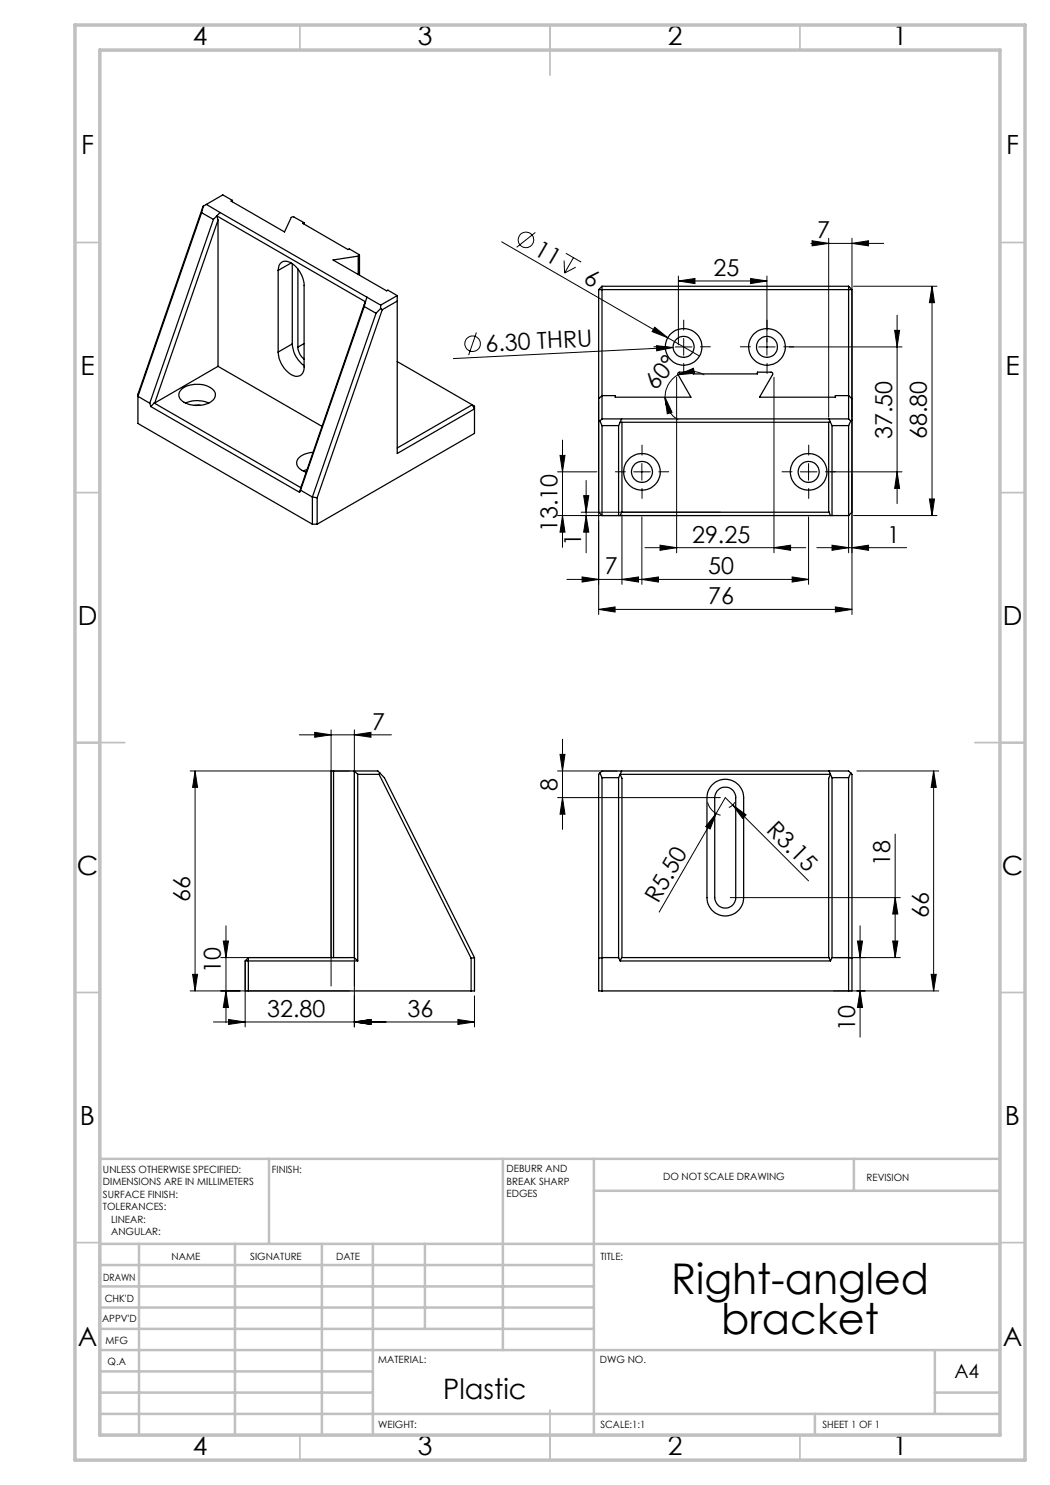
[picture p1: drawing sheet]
<svg xmlns="http://www.w3.org/2000/svg" width="210mm" height="297mm" viewBox="0 0 210 297" stroke-linecap="round" stroke-linejoin="round" font-family="sans-serif">
<g fill="none" stroke="#000" stroke-width=".2">
<path d="M100.3 48.4l39.6 22.8M107.1 46.5l-3.8 3M112.8 52.1l.1 2.5M113.2 50.7l3 1.7M114.7 51.5l-1.8 3.1M115.1 53.4l-2.2 1.2M135.7 56.2l3.3-.5v1zM135.7 55.2v13.8M135.7 56.2h17.7M150.1 55.7l3.3 .5-3.3 .5zM153.4 55.2v15.8M162.2 48.7h14.5"/>
<path d="M162.4 48.2l3.3 .5-3.3 .5zM165.7 47.7v35.7M170.4 48.7l3.3-.5v1zM170.4 47.7v75.2M170.7 57.3h16.7M186.4 57.3l.5 3.2h-1zM186.4 57.3v45.8M95.3 66.5l-1.6 4.5M131 65.4l2.6 2.2-3.2-1.3zM131.3 69.1l3.3 .4-3.3 .7zM133 79.4l1.4 3.1-.9 .3zM133 79.4a5.2 5.2 0 0 0 2.7 4.6"/>
<path d="M134.6 69.5l-43.9 2.2M135 69.4h3.4M135.3 75.5v35.1M135.6 75l3.1-1.3 .2 .9zM135.6 75a5.2 5.2 0 0 0-2.6 4.4M135.6 75a5.1 5.1 0 0 1 5.3 0M136.7 67.7v3.3M151.7 69.4h3.3M154.8 75.5v35.1M157.8 69.4h22.6M178.9 66.1h1l-.5 3.3zM179.4 63v37.7"/>
<path d="M111.5 94.4h7.9M112 91.1h1l-.5 3.3zM112.5 88v21.5M116.7 99.1h1.1l-.6 3.3zM117.2 96.1v14.5M119.7 80.1v42.8M126.7 94.4h3.4M128.4 92.7v3.4M160.1 94.4h3.3M161.7 92.7v3.4M166.1 94.4h14.3M169.7 94.8v15.8"/>
<path d="M179.4 94.4l.5 3.3h-1zM185.9 99.8h1l-.5 3.3zM111.5 103.1h32.6M112.5 103.1l.5 3.3h-1zM116.2 102.4h27.9M116.4 115.4l3.3 .5-3.3 .5zM117.2 103.1l.6 3.3h-1.1zM124.4 115.9l3.3-.5v1zM124.4 102.9v14M128.4 115.9l3.3-.5v1zM128.4 103.4v13.5M129 109.5h32.1"/>
<path d="M132 109l3.3 .5-3.3 .6zM154.8 109.5l3.3-.5v1.1zM158.4 115.4l3.3 .5-3.3 .5zM161.7 103.4v13.5M161.7 115.9h-48.3M163.4 109.5h17.9M166.4 109l3.3 .5-3.3 .6zM170.4 109.5l3.3-.5v1.1zM170.7 103.1h16.7M119.7 121.9l3.3-.5v1zM119.7 121.9h50.7M167.1 121.4l3.3 .5-3.3 .5z"/>
<path d="M38 154.2h31.9M39 154.2l.5 3.3h-1zM39 154.2v44M59.9 147h18.4M62.9 146.5l3.3 .5-3.3 .5zM66.2 146v51.2M70.9 147l3.3-.5v1zM70.9 146v59.4M111.5 154.2h11.9M111.5 159.5h32.6M112 150.9h1l-.5 3.3zM112.5 159.5l.5 3.3h-1z"/>
<path d="M112.5 147.8v18.1M171.4 154.2h16.3M186.7 154.2l.6 3.3h-1.1zM186.7 154.2v44M141.5 160.5a3.6 3.6 0 0 0 2.6 2.6M143.2 162.7l-1.2 3.1-.9-.5zM146 179.5h34.1M146.5 161l2.7 2-.7 .7zM147 160.4l-.5 .7-.7 .4M161.7 176.2l-16.6-16.7-13.3 22.9M179 179.5l.6 3.3h-1.1zM179 166.8v24.7"/>
<path d="M38 198.2h31.9M38.5 194.9h1l-.5 3.3zM44.2 191.5h25.7M44.7 188.2h1l-.5 3.3zM45.2 198.2l.5 3.3h-1zM45.2 185.2v19.3M49 192.5v12.9M94.9 199.2v6.2M166.7 198.2h21M166.7 191.5h13.4M171.5 188.2h1l-.5 3.3zM172 198.2l.5 3.3h-1z"/>
<path d="M172 185.2v22.2M178.5 188.2h1.1l-.6 3.3zM186.2 194.9h1.1l-.6 3.3zM42.7 204.4h52.2M45.7 203.9l3.3 .5-3.3 .5zM70.9 204.4l3.3-.5v1zM91.6 203.9l3.3 .5-3.3 .5z"/>
<circle cx="105.2" cy="48" r="1.56"/>
<circle cx="94.5" cy="68.7" r="1.55"/>
</g>
<g fill="none" stroke="#000" stroke-width=".2" stroke-dasharray="15.2 1.3 1.3 1.3">
<path d="M133.4 69.4h-2.6M136.7 66v-2M136.7 72.7v2M140.1 69.4h2M150.1 69.4h-2M153.4 66v-2M153.4 72.7v2M156.7 69.4h2M125.1 94.4h-2M128.4 91v-2M128.4 97.7v2M131.7 94.4h2"/>
<path d="M158.4 94.4h-2M161.7 91v-2M161.7 97.7v2M165.1 94.4h2"/>
</g>
<g fill="none" stroke="#c0c0c0" stroke-width=".35">
<path d="M60 5v5M110 5v10M160 5v5M15 48.5h5M200 48.5h5M15 98.5h5M200 98.5h5M15 148.5h10M195 148.5h10M15 198.5h5M200 198.5h5M15 248.5h5"/>
<path d="M200 248.5h5M60 287v5M110 282v10M160 287v5"/>
</g>
<g fill="none" stroke="#c0c0c0" stroke-width=".5">
<path d="M53.8 231.8v17M100.6 231.8v38.2M118.8 231.8v55.2M118.8 238.2h81.2M170.8 231.8v6.4M200 231.8h-180v55.2M20 248.8h180M20 257.3h98.8M20 253h98.8M27.8 248.8v38.2M47 248.8v38.2M64.4 248.8v38.2"/>
<path d="M74.6 248.8v38.2M85 248.8v17M20 265.8h98.8M20 261.5h98.8M20 278.5h54.6M20 274.3h54.6M20 270h180M187 278.5h13M187 270v12.8M20 282.8h180M163 282.8v4.2"/>
</g>
<path d="M15 5h190v287h-190zM20 10h180v277h-180z" fill="none" stroke="#c0c0c0" stroke-width=".7"/>
<g fill="#000">
<path d="M131 65.4l2.6 2.2-3.2-1.3zM131.3 69.1l3.3 .4-3.3 .7zM143.2 162.7l-1.2 3.1-.9-.5zM146.5 161l2.7 2-.7 .7z"/>
<path d="M162.4 48.2l3.3 .5-3.3 .5zM170.4 48.7l3.3-.5v1z"/>
<path d="M135.6 75l3.1-1.3 .2 .9zM133 79.4l1.4 3.1-.9 .3z"/>
<path d="M124.4 115.9l3.3-.5v1zM116.4 115.4l3.3 .5-3.3 .5z"/>
<path d="M128.4 115.9l3.3-.5v1zM158.4 115.4l3.3 .5-3.3 .5z"/>
<path d="M166.4 109l3.3 .5-3.3 .6zM170.4 109.5l3.3-.5v1.1z"/>
<path d="M119.7 121.9l3.3-.5v1zM167.1 121.4l3.3 .5-3.3 .5zM132 109l3.3 .5-3.3 .6zM154.8 109.5l3.3-.5v1.1zM135.7 56.2l3.3-.5v1zM150.1 55.7l3.3 .5-3.3 .5z"/>
<path d="M62.9 146.5l3.3 .5-3.3 .5zM70.9 147l3.3-.5v1z"/>
<path d="M179 179.5l.6 3.3h-1.1zM178.5 188.2h1.1l-.6 3.3zM112 91.1h1l-.5 3.3zM112.5 103.1l.5 3.3h-1zM178.9 66.1h1l-.5 3.3zM179.4 94.4l.5 3.3h-1zM116.7 99.1h1.1l-.6 3.3zM117.2 103.1l.6 3.3h-1.1zM186.4 57.3l.5 3.2h-1zM185.9 99.8h1l-.5 3.3z"/>
<path d="M186.2 194.9h1.1l-.6 3.3zM186.7 154.2l.6 3.3h-1.1zM172 198.2l.5 3.3h-1zM171.5 188.2h1l-.5 3.3zM112.5 159.5l.5 3.3h-1zM112 150.9h1l-.5 3.3zM45.2 198.2l.5 3.3h-1zM44.7 188.2h1l-.5 3.3zM38.5 194.9h1l-.5 3.3zM39 154.2l.5 3.3h-1z"/>
<path d="M91.6 203.9l3.3 .5-3.3 .5zM70.9 204.4l3.3-.5v1zM70.9 204.4l3.3-.5v1zM45.7 203.9l3.3 .5-3.3 .5z"/>
</g>
<g fill="none" stroke="#000" stroke-width=".25">
<path d="M40.3 42.5l-12.7 36.8 2.4 1.3M40.3 42.5l2.4 1.4M40.7 41.2l-13.1 37.6v5.9l34.9 20.1M40.7 41.2l-.4 1.3M41.3 40.9l2.7 1.6M41.3 40.9l-.6 .3M42.7 43.9l-12.7 36.7M43.4 43.2l29.7 17.2M43.4 43.2l.2 .8M43.4 43.2l-.7 .7M43.6 44v29.3M43.6 44l-12.7 36.6"/>
<path d="M44 42.5l32.1 18.5M44 42.5l-.6 .7M46.5 40.1l-.3 .1 10.7 6.2 1.3-2.9 .3-.1 2.3 1.1M46.5 40.1l-1.9-1.1-3.3 1.9M46.5 40.1v.3M55.6 54.1a1.61 1.61 0 0 1 .9-1.7 1.61 1.61 0 0 1 1.9 .3 5.8 5.8 0 0 1 2.4 4.4v16.3a1.61 1.61 0 0 1-.8 1.7 1.61 1.61 0 0 1-1.9-.3 5.8 5.8 0 0 1-2.5-4.4M55.6 54.1v16.3M58.2 52.6l-2.6 1.5M58.5 52.7v16.1M59.6 53.8v15.6M60.8 44.5l-.3 .2 9.1 5.2 .3-.1 2 1.1v.2l-.3 .1M60.8 44.5v.3"/>
<path d="M71.6 51.2l-5 .8 10.7 6.2 .3-.2 1.8 1.1M71.6 51.2v3.7M71.9 51v4M73.4 59.4l-.3 1M79.4 59.1v31.6l15.5-8.9-.5-.8M79.4 59.1l-3.3 1.9M119.7 57.9v44.5l.7 .7M119.7 57.9h50.7M120.4 57.3v26.5M120.4 57.3l-.7 .6M120.4 57.3h49.3M169.7 57.3v26.5"/>
<path d="M169.7 57.3l.7 .6M170.4 57.9v44.5l-.7 .7M36.3 77.8a5.1 5.1 0 0 1 6.6 .4 1.64 1.64 0 0 1-1.1 2.4 5.3 5.3 0 0 1-5.7-.8 1.43 1.43 0 0 1 .2-2zM43.6 73.3l20.8 12M43.6 73.3l-12.7 7.3M58.5 68.8a5.7 5.7 0 0 0 2.3 4.3M58.5 68.8l-2.9 1.6M59.6 69.4a3.5 3.5 0 0 0 1.2 2.5M60.8 68.7l-1.2 .7M72.8 61.3l-12.7 36.7M72.8 61.3l2.4 1.3M73.1 60.4l-12.9 37.1"/>
<path d="M73.1 60.4l-.3 .9M75.2 62.6l-12.7 36.8M76.1 61.7l-.9 .9M76.1 61.7l.3 .2M76.1 61v.7M76.4 61.9l-13 37.7M79.4 60.2l-3 1.7M79.4 72.3l15 8.7M119.7 79.8l.7-.7h2.6v.3h15.2l-2.6-4.5a.34 .34 0 0 1 .3-.5h2.7v.4h12.9v-.4h2.7a.34 .34 0 0 1 .3 .5l-2.6 4.5h15.2v-.3h2.6l.7 .7M30 80.6l.2 .7M30.2 81.3l29.7 17.2M30.8 80.6l-.6 .7"/>
<path d="M30.8 80.6l29.4 16.9M30.8 80.6h.1M37.1 80.6a5.8 5.8 0 0 1 4.7 0M38.9 81.1h1.1M60.1 98l2.4 1.4M60.1 98l-.2 .5M60.2 97.5l-.3 1M61.4 93.9l-.7 .3M62.5 99.4l.9 .2M62.5 99.4v5.4M62.6 90.5a3.2 3.2 0 0 0-3.3 1.9 2.18 2.18 0 0 0 1.9 2M63.4 99.6v5.2"/>
<path d="M94.4 81l.5 .2v5.5l-31.5 18.1M94.4 81l-15 8.6M119.7 84l.3 .2M120 84.2l.4 .9M120.4 85.1v18M120.4 83.8h49.3M120.4 83.8l-.4 .4M120.4 85.1h3.3M123.7 85.1v18M124 84.5l-.3 .6M124 84.5h42.1M124.3 83.8l-.3 .7"/>
<path d="M124.4 84.5l-.1 17.9M165.7 84.5l.1 17.9M165.8 83.8l.3 .7M166.1 84.5l.3 .6M166.4 85.1v18M166.4 85.1h3.3M169.7 85.1v18M169.7 83.8l.4 .4M170.1 84.2l-.4 .9M170.4 84l-.3 .2M62.5 104.8h.9M120.4 103.1h49.3"/>
<path d="M124.3 102.4l-.3 .7M124.3 102.4h41.5M165.8 102.4l.3 .7M66.7 154.2h-.5v37.3M66.7 154.2h8.9l.4 .4M66.7 154.2v37.3M71.5 154.9h4.3M71.5 154.9v37.3M71.5 154.9l-.6-.7v37.3M75.8 154.9l18.4 36.8M76 154.6l-.2 .3M76 154.6l.9 .9 18 36"/>
<path d="M120 154.6l-.3 .3v43.3h50.7v-43.3l-.3-.3M120 154.6l.4 .9M120 154.6l.4-.4h49.3l.4 .4M120.4 155.5v42.7M120.4 155.5h3.3M123.7 155.5v36M124 154.9l.4 .8v35.8M124 154.9l-.3 .6M124 154.9h42.1M124.3 154.2l-.3 .7M142.4 157a3.7 3.7 0 0 1 4-.9 3.7 3.7 0 0 1 2.3 3.4v20a3.7 3.7 0 0 1-3.6 3.7 3.7 3.7 0 0 1-3.7-3.7v-20l.2-1.3zM143.4 158.2a2.09 2.09 0 0 1 2.3-.7 2.09 2.09 0 0 1 1.4 2v20a2.1 2.1 0 0 1-2.1 2.1 2.1 2.1 0 0 1-2.1-2.1v-20z"/>
<path d="M165.8 154.2l.3 .7M166.1 154.9l-.4 .8v35.8M166.1 154.9l.3 .6M166.4 155.5h3.3M166.4 155.5v36M169.7 155.5v42.7M170.1 154.6l-.4 .9M49 192.2h22.5M49.7 191.5h21.2M49.7 191.5v6.7M49.7 191.5l-.7 .7M70.9 191.5l.6 .7"/>
<path d="M94.2 191.7v6.5M94.9 191.5v6.7h-45.9v-6M94.9 191.5l-.7 .2M123.7 191.5h-3.3l-.7 .2M123.7 191.5l.3 .7M124 192.2l.3-.7h41.5l.3 .7M124 192.2h42.1M166.4 191.5h3.3l.7 .2M166.4 191.5l-.3 .7"/>
<circle cx="136.7" cy="69.4" r="2.09"/>
<circle cx="136.7" cy="69.4" r="3.7"/>
<circle cx="153.4" cy="69.4" r="3.7"/>
<circle cx="153.4" cy="69.4" r="2.1"/>
<circle cx="128.4" cy="94.4" r="3.7"/>
<circle cx="128.4" cy="94.4" r="2.1"/>
<circle cx="161.7" cy="94.4" r="3.7"/>
<circle cx="161.7" cy="94.4" r="2.11"/>
</g>
<g font-size="8.5">
<text x="134.2" y="258.8">Right-angled</text>
<text x="144.2" y="266.9">bracket</text>
</g>
<text font-size="5.6" x="88.6" y="279.8">Plastic</text>
<g font-size="5.3">
<text x="38.5" y="9">4</text>
<text x="83.5" y="9">3</text>
<text x="133.6" y="9">2</text>
<text x="178.6" y="9">1</text>
<text x="16.2" y="30.7">F</text>
<text x="201.2" y="30.7">F</text>
<text x="16.1" y="75">E</text>
<text x="201.1" y="75">E</text>
<text x="15.5" y="125">D</text>
<text x="200.5" y="125">D</text>
<text x="15.4" y="175">C</text>
<text x="200.4" y="175">C</text>
<text x="16" y="225">B</text>
<text x="201" y="225">B</text>
<text x="15.5" y="269.2">A</text>
<text x="200.5" y="269.2">A</text>
<text x="38.5" y="291">4</text>
<text x="83.5" y="291">3</text>
<text x="133.6" y="291">2</text>
<text x="178.6" y="291">1</text>
</g>
<g font-size="4.7">
<text x="163.5" y="47.6">7</text>
<text x="106.6" y="50.7" transform="rotate(30 106.6 50.7)">11</text>
<text x="116.5" y="56.5" transform="rotate(30 116.5 56.5)">6</text>
<text x="142.7" y="55.2">25</text>
<text x="97.2" y="70.3" transform="rotate(-3 97.2 70.3)">6.30 THRU</text>
<text x="131.2" y="78.3" transform="rotate(-51 131.2 78.3)">60°</text>
<text x="178.4" y="87.8" transform="rotate(-90 178.4 87.8)">37.50</text>
<text x="185.4" y="87.8" transform="rotate(-90 185.4 87.8)">68.80</text>
<text x="111.5" y="106.4" transform="rotate(-90 111.5 106.4)">13.10</text>
<text x="116.2" y="109.3" transform="rotate(-90 116.2 109.3)">1</text>
<text x="138.4" y="108.5">29.25</text>
<text x="177.5" y="108.5">1</text>
<text x="121" y="114.9">7</text>
<text x="141.7" y="114.9">50</text>
<text x="141.7" y="120.9">76</text>
<text x="74.4" y="145.9">7</text>
<text x="111.5" y="158.1" transform="rotate(-90 111.5 158.1)">8</text>
<text x="153.1" y="166.1" transform="rotate(45 153.1 166.1)">R3.15</text>
<text x="178" y="173.3" transform="rotate(-90 178 173.3)">18</text>
<text x="38" y="180.4" transform="rotate(-90 38 180.4)">66</text>
<text x="131.6" y="180.8" transform="rotate(-60 131.6 180.8)">R5.50</text>
<text x="185.7" y="183.7" transform="rotate(-90 185.7 183.7)">66</text>
<text x="44.2" y="194.6" transform="rotate(-90 44.2 194.6)">10</text>
<text x="53.4" y="203.4">32.80</text>
<text x="81.5" y="203.4">36</text>
<text x="171" y="206.1" transform="rotate(-90 171 206.1)">10</text>
</g>
<text font-size="3.9" x="190.9" y="275.5">A4</text>
<g font-size="2">
<text x="20.6" y="234.6">UNLESS OTHERWISE SPECIFIED:</text>
<text x="20.6" y="237.1">DIMENSIONS ARE IN MILLIMETERS</text>
<text x="20.6" y="239.6">SURFACE FINISH:</text>
<text x="54.4" y="234.6">FINISH:</text>
<text x="101.3" y="234.5">DEBURR AND</text>
<text x="101.3" y="237">BREAK SHARP</text>
<text x="101.3" y="239.5">EDGES</text>
<text x="132.6" y="236">DO NOT SCALE DRAWING</text>
<text x="173.3" y="236.2">REVISION</text>
<text x="20.6" y="242.1">TOLERANCES:</text>
<text x="22.2" y="244.6">LINEAR:</text>
<text x="22.2" y="247.1">ANGULAR:</text>
<text x="34.3" y="252">NAME</text>
<text x="50" y="251.9">SIGNATURE</text>
<text x="67.2" y="251.9">DATE</text>
<text x="120.1" y="251.9">TITLE:</text>
<text x="20.6" y="256.1">DRAWN</text>
<text x="20.9" y="260.3">CHK'D</text>
<text x="20.4" y="264.4">APPV'D</text>
<text x="21.1" y="268.8">MFG</text>
<text x="21.5" y="273">Q.A</text>
<text x="75.6" y="272.5">MATERIAL:</text>
<text x="120" y="272.5">DWG NO.</text>
<text x="75.6" y="285.5">WEIGHT:</text>
<text x="120.1" y="285.6">SCALE:1:1</text>
<text x="164.5" y="285.6">SHEET 1 OF 1</text>
</g>
</svg>
